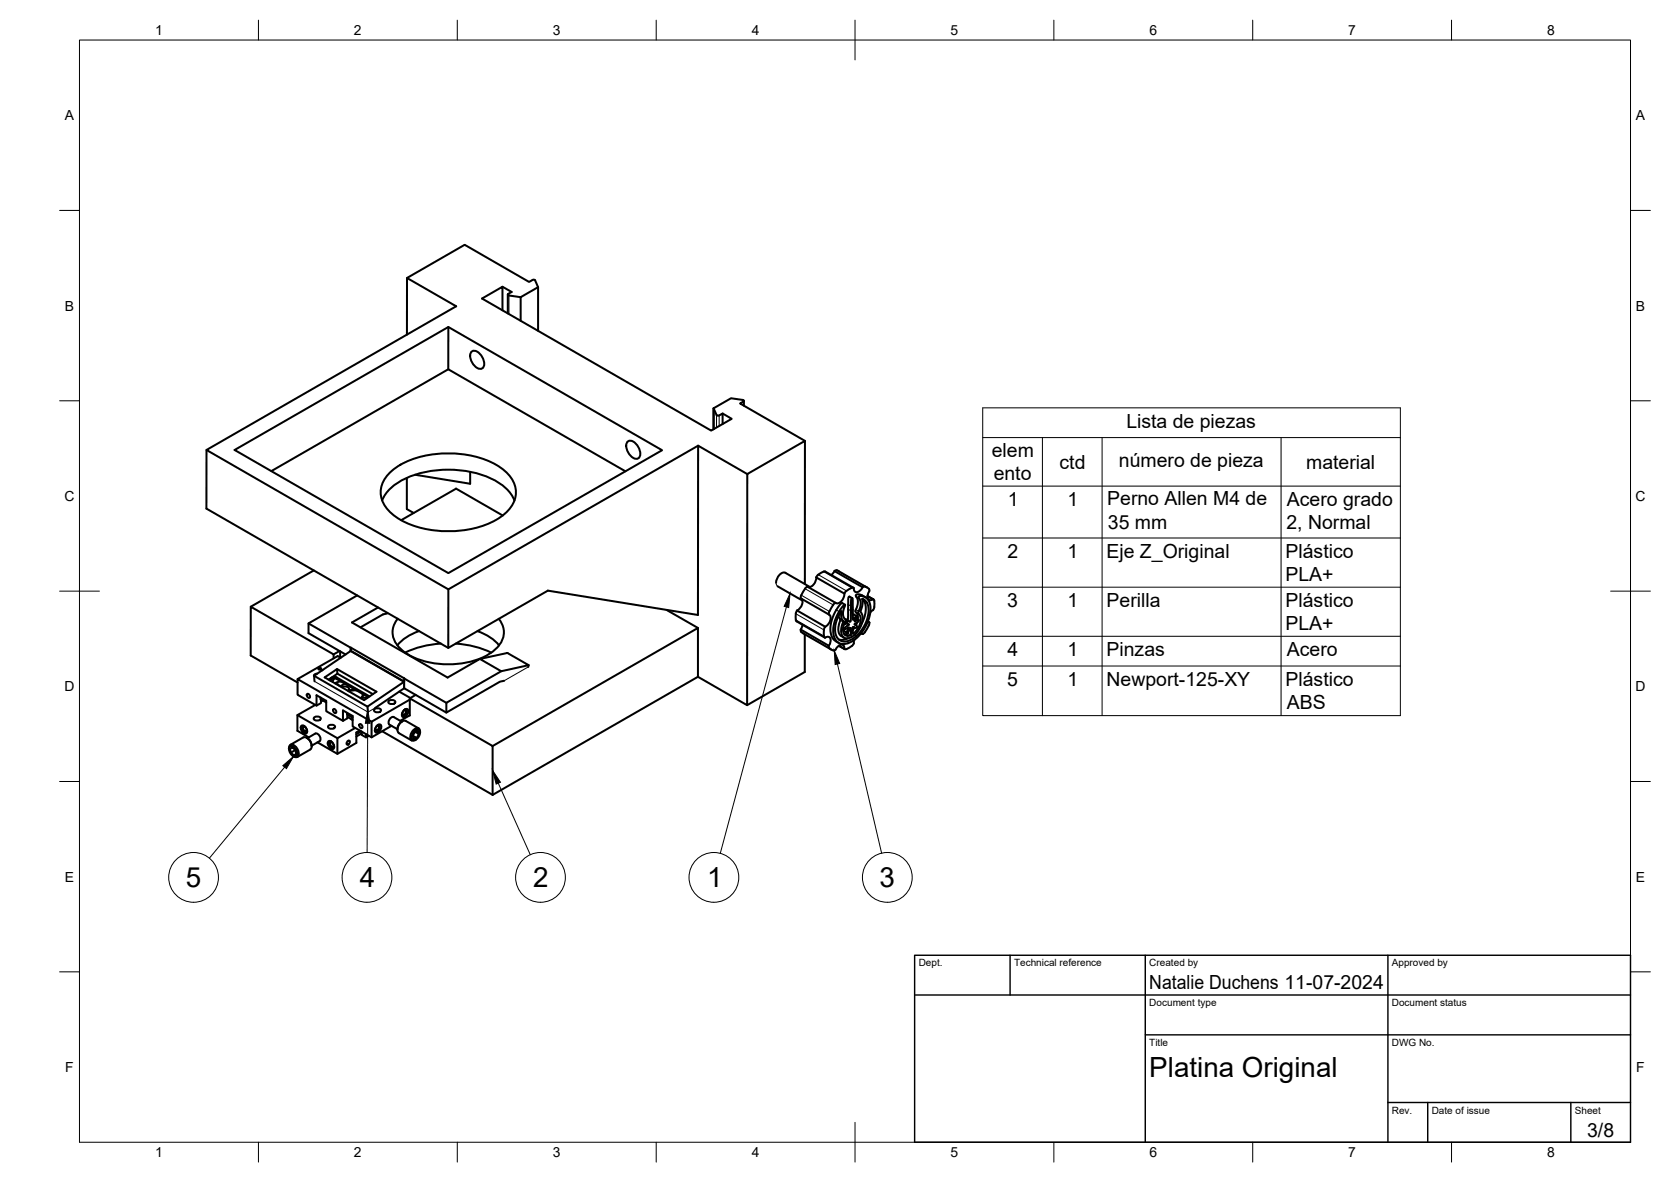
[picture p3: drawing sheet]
<svg xmlns="http://www.w3.org/2000/svg" width="420mm" height="297mm" viewBox="0 0 420 297" stroke-linecap="round" stroke-linejoin="round" font-family="sans-serif">
<!-- layer: Visible -->
<g fill="none" stroke="#000" stroke-width=".51">
<path d="M102.3 69.9l14.5-8.4 16.2 9.4 1.1-.6 .5 .1 .7 1.8v10.9M126.3 78v-5.9l-5.1 2.9 57.6 33.2 5.2-3-2.3-1.3M126.3 72.1l2.4 1.3-.9 .5v.3l3.1 .5M127.7 74v4.7M135.3 72.2l-4.4 2.5v5.9M102.3 84.1v-14.2l12.4 7.1-62.8 36.1 60.8 35 62.8-36.1M112.7 92.8l-44.5 25.6M112.7 82.2v10.6l44.5 25.6M118.5 88.5a1.57 1.57 0 0 1 2.4 .7 3 3 0 0 1 .6 3.1 1.57 1.57 0 0 1-2.4-.6 3 3 0 0 1-.6-3.2zM51.9 113.1v14.7l60.8 35 25.1-14.4 37.7 6.1v-42.5l12.4 7.1M59 113.1l53.7-30.9 53.8 30.9-53.8 30.9zM98.3 118.6a22.5 22.5 0 0 1 16.1-4.6 21.5 21.5 0 0 1 12.8 4.6 6.5 6.5 0 0 1 0 10.3 22.5 22.5 0 0 1-16.1 4.6 21.5 21.5 0 0 1-12.8-4.6 6.5 6.5 0 0 1 0-10.3z"/>
<path d="M118.2 118.6v3l-13.8-2.3M157.7 111.1a1.57 1.57 0 0 1 2.4 .7 3 3 0 0 1 .7 3.1 1.57 1.57 0 0 1-2.5-.6 3 3 0 0 1-.6-3.2zM181.7 106.6v-2.7l-.9 .5h-.5l-.9-1.8v5.3v-5.3l4.4-2.5 3 .4 .2 .3-.9 .6 16.3 9.4M187 100.7v1.2M96.1 125.8a11.8 11.8 0 0 1 7.2-6.2 27.1 27.1 0 0 1 21.3 1.2 10.1 10.1 0 0 1 4.8 5M102.3 120.1v7.8l1.7 1M126.4 129.5l-11.7-6.7-13.8 7.9M77.6 156.7l10.6 6.1M78.9 143.3l-15.8 9.2M89.8 149.6l-12.2 7.1v2.4l9.3 5.4M95.1 152.7l-6.6 3.7 24 13.9 8.2-4.7M97.4 154.2l-1.1 .2-5.7 3.3"/>
<path d="M100 155.5a5.2 5.2 0 0 0 .9 7.7 19.9 19.9 0 0 0 15.3 3.5 15 15 0 0 0 9.1-4.3 5.1 5.1 0 0 0 .1-6.9M105.4 158.6a11.8 11.8 0 0 0-5.5 3.6M112.7 148.1v14.7M120.1 158.6a11.8 11.8 0 0 1 5.4 3.6M167.6 153.3l7.9 4.5M195.1 146.4a2.65 2.65 0 0 1 2.2-2.5l6.4 3.6M195.5 147.3l6.3 3.6M200.4 153.4a3.4 3.4 0 0 0-.1 2.7l7.1 4.1M200.4 153.4l7.1 4.1a2.34 2.34 0 0 0 1.1-2.9l-.2-.2M201.3 158.2l.1 .5 .4 .3 7.2 4.2M201.3 158.2l7.1 4.1M201.5 150.4a2.23 2.23 0 0 1-1.1 3"/>
<path d="M201.8 157l-.5 1.2M202.4 159.4v9.5l-14.5 8.3-12.4-7.1M202.4 146.8v-36l-14.5 8.3v58.1M205.2 145.1l7.1 4.1M205.2 145.1a3.2 3.2 0 0 1 2.3-1.5l7.1 4.1M205.2 145.1a2.31 2.31 0 0 1-2 2.4M207.5 157.5a3.5 3.5 0 0 0-.2 2.7l.2 .1a.89 .89 0 0 1 1.2 0 .89 .89 0 0 1 .1 1.2l-.4 .8M209.8 143.5l7.1 4.1 .6-.2 .9 .5M209.8 143.5l.4-.2 .7 .2M209.8 143.5l-.8 1M210.1 151.5l-.4 .3-.6 .9-.7 1.2v.5M210.1 151.5l-7.1-4.1-.4 .3-.6 .9-.6 1.2-.1 .6 7.1 4"/>
<path d="M210.8 154.8l.5 .8a5.6 5.6 0 0 0-.2 3.9l1.2 .8M210.9 143.6l7.1 4M212 157.8l.5 .3M212.3 149.2a2.34 2.34 0 0 1-2 2.4l-.2-.1M212.4 158l-.2 .6 .8 .4M212.4 156.3l.4 .3-.6 .4M212.4 152l-.6-.5a8.9 8.9 0 0 0-2.8 8.1l.6 1.1 1.3 .9M212.4 156.3a2.5 2.5 0 0 0 .3 3.4l1.3-.1v-1.7M212.6 155.6l.1 .1M213.3 158.9l-.2 .4-.8 .1M213.9 157.9l-.9 1.1M214.3 150.3l-.8-.3a13.1 13.1 0 0 0-.2 4.8l-.1 .4a.36 .36 0 0 1-.2 .6l-.3-.1 .7 .4h-.3a.53 .53 0 0 0-.1 .5 .53 .53 0 0 0 .5 .4l-1 .8 .1 .3 .9-.4-.5 1v.3"/>
<path d="M214.4 154.6l.3-.2 .7 .4M214.6 157.6l.2 .1M214.9 157.7l-.5 .6M214.9 156.9l.3 .2M215.3 155.5l.6 .3M215.4 154.8l-.5 1.4 .8-.4a.29 .29 0 0 1 .3 .3 .29 .29 0 0 1-.4 .3 .61 .61 0 0 0-.7 .5l.1 .1a.41 .41 0 0 1 .4 .6 .41 .41 0 0 1-.7 0h-.1a1.46 1.46 0 0 0-.2 1.4l.1 .3a3.8 3.8 0 0 0 1.3-5.3 3.6 3.6 0 0 0 .1-4 2.04 2.04 0 0 1 2.9 1.8 9.6 9.6 0 0 1-5.9 9.9 2.63 2.63 0 0 1-3.4-2.8 9.4 9.4 0 0 1 2.9-7v.4a2.65 2.65 0 0 0 .2 3.3l-.2 .7M215.4 154.8l-.9 1-.1-4.8v-.6h-.2a5.7 5.7 0 0 0-.2 3.1l-.1 2.6-.1 .2-.4-.2M215.5 156.4l-.3 .7M216.5 159.2l.4 .1M216.7 159.2l.2 .1M216.8 150.5h.1a2.96 2.96 0 0 1 1.5 3.3 8.5 8.5 0 0 1-5.5 7.4 2.45 2.45 0 0 1-2.9-2.8 8.8 8.8 0 0 1 1.5-4.8h.1a2.99 2.99 0 0 0 .4 2.6 3.6 3.6 0 0 0 .2 4 2.94 2.94 0 0 0 3.4-1.5 4.3 4.3 0 0 0 .8-4.9l.1-.7a4.1 4.1 0 0 0 .3-2.6 4.7 4.7 0 0 1 .4 5l-.5 1.2M216.9 147.6l-.5 .7a.9 .9 0 0 1-1.1 .5 .9 .9 0 0 1-.6-1l-.1-.1a3.6 3.6 0 0 0-2.3 1.5"/>
<path d="M217.5 150.1l-1-.6-.7-.2a.44 .44 0 0 0-.6 .3 .44 .44 0 0 0 .2 .5 4.2 4.2 0 0 1-.4 3.5l.2 .2a2.01 2.01 0 0 1 .5 1.9M218.2 156.1l.4 .3v.5l-1.1 1.9-.6 .5M218.4 156.3l.2 .1M218.5 147.9l.1 .7-.4 .8a.9 .9 0 0 0 .1 1.1 .9 .9 0 0 0 1.2 .1l-1.4-.8 1.5 .8M219.5 150.6h.2a2.82 2.82 0 0 1-.4 2.9l-.5 .4M74.8 179.7v3.9l2.8 1.7M77.2 174.4h.4l.2 .2 .1 .7-.4 .1-.2-.2zM79 169.8l13.4 7.8M79.1 171.2l-.1-1.4 9.2-6.2 13.4 7.7-9.2 6.3 .1 1.4M79.3 177.2l-4.5 2.5 10 5.8 4.5-2.6M79.8 169.3l-.7 .2-.1 .4M80 168l.5-.2 .3 .3-.5 .2z"/>
<path d="M80.6 175.3l.1 1.4-1.1 .6M80.6 175.7l1.4 .8M81.1 168.4l-.1 .1M81.2 176l-.5 .3M83.8 178.2h.4l.2 .2 .1 .7-.4 .1-.2-.2zM83.9 165.4v-.9l-20.8-12-.1 12.2 11.8 6.8M84.1 170.5l-.4 .4v.5M84.6 171.9l.5 .1 .1 .3M84.6 170.2l-.7-.1a.75 .75 0 0 0-.8 1M84.6 170.2v.4l8 4.6M84.6 170.2l8.3 4.8M84.7 170.6l-1-.1-.6 .5"/>
<path d="M84.8 168.1l9.9 5.7-3.2 2.1-9.9-5.7 3.2-2.1v1.2l-2.2 1.5M84.8 169.3l9 5.1M85.4 163.6l-1.5 .9M85.5 163.7v1.5M85.6 165.3l-.7-.4-10.1 5.8M85.8 171.2l-1.6 .5M85.9 172.7l.8-.2a.79 .79 0 0 1 1 .9l-.2 .2M86.7 171.8l-1.2 .7M87.3 179.1l.1 .6M87.3 179.5l1.4 .8M87.4 179.7v.8l-1.2 .7M88.2 162.8v.8z"/>
<path d="M88.2 163.6h.1M88.2 163.6l13.4 7.7M88.2 162.8l13.5 7.7M89.3 173.3l-1.7 .3M89.7 173.5h-.8l-1.1 .3M91.1 174.3a.87 .87 0 0 1-.4 1.1l.5-.4 .1-.5M92.2 175.5l-.7-.2-.7 .2M94.1 178.3l.8-.3a.65 .65 0 0 1 .9 .7l-.9 .3a.65 .65 0 0 1-.8-.7zM97.7 176.2l.8-.3a.65 .65 0 0 1 .9 .7l-.9 .3a.65 .65 0 0 1-.8-.7zM100.4 173.8l2.8 1.6M101.4 178.6l.5-.2a.67 .67 0 0 1 .1 .8 .67 .67 0 0 1-.8 .4v-.5zM101.5 178.5l.4-.2 .5-.1a1.33 1.33 0 0 1-1.1 2 1.15 1.15 0 0 1 .2-1.7z"/>
<path d="M101.6 179.6l-.5 .1M101.6 173l10.6 6.1M101.6 173l-7.3 4.9M101.6 170.5l10.6 6.1M101.7 170.5l-.1 2.5M101.8 178.3h.2a.9 .9 0 0 1 .1 1 .9 .9 0 0 1-1 .5l-.1-.3M101.9 178.3l.2 .5M103 179.8v-4.3l20.9 12v12.3M103 175.8l-9.6 5.6v3.9M103 179.8l-2.4 1.4M104.5 174.6l-1.5 .9M110.9 161.7a23.8 23.8 0 0 0-9 2.3"/>
<path d="M114.6 161.7a23.8 23.8 0 0 1 8.9 2.3M120.7 165.6l6.9-1.5 5.3 3.1-6.9 1.5zM126 168.7l-13.8 7.9v2.5l13.5-7.8 1.1-.2M132.9 167.2l-.1 .4M208.4 162.3a1.12 1.12 0 0 0 1 1.1 1.12 1.12 0 0 0 1.2-.9 .9 .9 0 0 1 1.1-.5 .9 .9 0 0 1 .6 1M210.9 162.3l1.5 .8M210.9 162.3l1.4 .8M213.2 160.4a3.1 3.1 0 0 1-2.3 .3M214.8 160.8a2.49 2.49 0 0 1-2.4 2.4l-.1-.2M72.6 188.2a.88 .88 0 0 1 .6-1.1 .88 .88 0 0 1 1.1 .5 2.05 2.05 0 0 1 .6 2.6l-.6 .1-.4-.2M72.9 187.6a1.28 1.28 0 0 1 1.7 1 .9 .9 0 0 1 .2 .9 .9 .9 0 0 1-.8 .7 1.95 1.95 0 0 1-1.1-2.6zM73 187.2l3.3-1.9a2.02 2.02 0 0 1 1.7 3"/>
<path d="M73.7 190l.2 .1M74.3 188.5l-1.2 .7M74.5 189.5l-.2-1-.8-.7-.6 .3 .2 1.1 .8 .6 .6-.3-.6 .3M75.8 182.3a1.33 1.33 0 0 1 1.2 2 1.33 1.33 0 0 1-1.2-2zM76.2 182.7a.67 .67 0 0 1 .8 .3 .67 .67 0 0 1-.1 .8l-.6-.4zM76.3 182.5l-.1 .4M76.5 182.5l-.2-.1a.9 .9 0 0 0-.1 1.1 .9 .9 0 0 0 1 .4v-.2M76.6 183.8h.5M77.1 185.4l.2 .1M77.3 185.5l2-1.2a1.26 1.26 0 0 1 1.1 1.9l-2 1.2M77.3 185.5l.9 1 .2 1.1M78 188.4l-3.2 1.8"/>
<path d="M78.9 180.4l.9-.3a.65 .65 0 0 1 .8 .7l-.8 .3a.65 .65 0 0 1-.9-.7zM82.5 182.4l.9-.3a.65 .65 0 0 1 .8 .7l-.8 .4a.65 .65 0 0 1-.9-.8zM82.6 186.2a1.33 1.33 0 0 1 1.2 2 1.33 1.33 0 0 1-1.2-2zM83 186.7v.1M83 186.6a.67 .67 0 0 1 .8 .3 .67 .67 0 0 1-.1 .8l-.6-.4zM83.2 186.3l-.1 .1M83.2 186.3l-.2 .4M83.3 186.4l-.2-.1a.9 .9 0 0 0-.1 1.1 .9 .9 0 0 0 1 .4v-.2M83.4 187.7l.5 .1M84.8 185.5v3.9M87.3 186.3l.5-.2 .2 .3-.2 .5-.4 .3-.3-.3zM87.4 180.2l1.3 .7"/>
<path d="M90.4 182h.3l.2 .2 .2 .7-.4 .1-.2-.2zM90.5 183.6l-.9 .5v2.6l-4.8 2.7-5-2.9M90.8 183.8l-1.2 .7M90.9 183.8v.9l1.1 .6M90.9 184.3l-1.3 .8M92 184.5v.8l.7-.4M93.4 181.4l-18.6-10.7v3.9l4.8 2.7v-2.6l2.4 1.4v2.6l4.2 2.5v-2.7l2.5 1.4v2.6l4.7 2.8 5-2.9M94.6 182.6l.5-.2a.67 .67 0 0 1 .1 .8 .67 .67 0 0 1-.8 .3v-.5zM94.8 182.4l.3-.3h.5a1.33 1.33 0 0 1-1.1 2 1.15 1.15 0 0 1 .3-1.7zM94.8 183.5l-.5 .1M95 182.2h.2a.9 .9 0 0 1 .1 1 .9 .9 0 0 1-1 .5l-.1-.3M95.1 182.2l.2 .4"/>
<path d="M95.1 182.2h.1M95.3 182.6v.1M96.1 183.8l27.8 16M99.9 183.2v.2M100.3 184.2l3.2 1.9M101 181.4l-.6 .6-.5 1.2M101 181.4l-2-1.2a1.26 1.26 0 0 0-1.1 1.9l2 1.1M101.1 181.3l-.1 .1M103.8 184.9l1 .5M104.2 183.7a.77 .77 0 0 1 1.4 0 1.95 1.95 0 0 1-1.6 2.3 1.29 1.29 0 0 1 0-2zM104.4 183.9l.9 .6-.2-.8-.7 .2-.6 1 .2 .8 .8-.3 .5-.9M104.6 185.9l-.2 .1"/>
<path d="M105.3 183l-3.3-1.8a2.02 2.02 0 0 0-1.7 3M105.6 184.1a.87 .87 0 0 0-.5-1.1 .87 .87 0 0 0-1.1 .4 2.05 2.05 0 0 0-.6 2.6l.6 .1 .4-.1M123.9 187.5l51.6-29.7v12.3l-51.6 29.7"/>
</g>
<!-- layer: Visible Narrow -->
<g fill="none" stroke="#000" stroke-width=".25">
<path d="M128 74.3v4.6M180.2 104.3l-.1 3.1M180.8 104.4v2.6M186.9 100.9v1M97.5 154.1l-.1 .1M195.1 146.4l.1 .6 .3 .3M200.1 154.2l7.1 4.1M200.1 155.8l7.1 4M201.5 149.6l7 4.1M201.5 158.8l7 4.1M202.4 147.9l7.1 4.1M205.8 144.4l7 4.1"/>
<path d="M207.1 143.6l7.1 4.1M210.3 153.3l.7 .4M210.4 143.3l7.1 4.1M211.2 155.6l.8 .4M211.3 155.9l.7 .4M211.5 153.6l.1 .1M212 157.7l.5 .2M212.3 158.6l.7 .4M212.4 156.8l.7 .4M212.5 159.4l.7 .4M212.6 156.4l.7 .4M212.6 155.9l.5 .2"/>
<path d="M212.9 155.8l.7 .4M212.9 157.9l.4 .2M213.2 159.2l.8 .4M213.3 153.1l.7 .4M213.3 151.9l.7 .4M213.5 150l.7 .4M214.4 159.2l.2 .1M214.5 155.3l.3 .2M214.6 157.6l.2 .1M214.8 159.6l.5 .3M214.9 156.9l.2 .2M215 155.9l.2 .1"/>
<path d="M215.2 153.2l.7 .4M215.2 153.9l.7 .4M215.3 150l.7 .4M217.3 151l.7 .4M79.1 171.2l13.4 7.8 1.8-1.1M101.6 172v.8M132.8 167.6l-6 3.5"/>
</g>
<!-- layer: BORDER -->
<g fill="none" stroke="#000" stroke-width=".25">
<path d="M20 10.1h390v276.9h-390zM65 5.1v5M115 5.1v5M165 5.1v5M215 5.1v10M265 5.1v5M315 5.1v5M365 5.1v5M15 52.9h5M410 52.9h5M15 100.7h5M410 100.7h5"/>
<path d="M15 148.6h10M405 148.6h10M15 196.4h5M410 196.4h5M15 244.2h5M410 244.2h5M65 287v5M115 287v5M165 287v5M215 282.1v9.9M265 287v5M315 287v5"/>
<path d="M365 287v5"/>
</g>
<!-- layer: TITLEBLOCK -->
<path d="M230 240.1h180v46.9h-180zM230 250h180M254 240.1v9.9M288 240.1v46.9M349 240.1v46.9M288 260.1h122M349 277.1h61M359 277.1v9.9M395 277.1v9.9" fill="none" stroke="#000" stroke-width=".36"/>
<!-- layer: Parts Lists -->
<path d="M247.1 102.5h105v77.3h-105zM247.1 110h105M262.1 110v69.8M277.1 110v69.8M322.1 110v69.8M247.1 122.2h105M247.1 135.2h105M247.1 147.6h105M247.1 159.9h105M247.1 167.4h105" fill="none" stroke="#000" stroke-width=".25"/>
<!-- layer: Balloons -->
<g fill="none" stroke="#000" stroke-width=".25">
<circle cx="48.7" cy="220.5" r="6.3"/>
<circle cx="92.3" cy="220.5" r="6.3"/>
<circle cx="135.9" cy="220.5" r="6.3"/>
<circle cx="179.5" cy="220.5" r="6.3"/>
<circle cx="223.1" cy="220.5" r="6.3"/>
</g>
<!-- layer: 0 -->
<path d="M198.6 149.1l-.3 3.6-1.1-.3zM209.8 163.5l1.3 3.2-1.1 .3zM71.1 192.4l2.7-2.3-1.8 3.1zM92.5 178.3l.5 3.5h-1.1zM123.9 193.6l1.9 3-1 .4z" fill="#000" stroke="#000" stroke-width=".25"/>
<path d="M197.7 152.5l-16.6 62M210.6 166.9l11.1 47.5M71.6 192.8l-19 22.9M92.5 181.8l-.2 32.5M125.3 196.8l8 18" fill="none" stroke="#000" stroke-width=".25"/>
<g font-size="7">
<text x="46.7" y="223">5</text>
<text x="90.4" y="223">4</text>
<text x="134" y="223">2</text>
<text x="177.8" y="223">1</text>
<text x="221.2" y="223">3</text>
<text x="289" y="270.6">Platina Original</text>
</g>
<g font-size="4.9">
<text x="283.2" y="107.5">Lista de piezas</text>
<text x="249.4" y="114.9">elem</text>
<text x="266.4" y="117.8">ctd</text>
<text x="281.3" y="117.3">número de pieza</text>
<text x="328.4" y="117.8">material</text>
<text x="249.9" y="120.7">ento</text>
<text x="253.4" y="127.1">1</text>
<text x="268.4" y="127.1">1</text>
<text x="278.4" y="127">Perno Allen M4 de</text>
<text x="323.6" y="127.2">Acero grado</text>
<text x="278.6" y="132.8">35 mm</text>
<text x="323.5" y="133">2, Normal</text>
<text x="253.3" y="140.1">2</text>
<text x="268.4" y="140.1">1</text>
<text x="278.2" y="140.3">Eje Z_Original</text>
<text x="323.2" y="140.2">Plástico</text>
<text x="323.2" y="146.1">PLA+</text>
<text x="253.3" y="152.5">3</text>
<text x="268.4" y="152.5">1</text>
<text x="278.2" y="152.6">Perilla</text>
<text x="323.2" y="152.6">Plástico</text>
<text x="323.2" y="158.4">PLA+</text>
<text x="253.3" y="164.8">4</text>
<text x="268.4" y="164.8">1</text>
<text x="278.2" y="164.9">Pinzas</text>
<text x="323.6" y="164.9">Acero</text>
<text x="253.2" y="172.3">5</text>
<text x="268.4" y="172.3">1</text>
<text x="278.2" y="172.4">Newport-125-XY</text>
<text x="323.2" y="172.4">Plástico</text>
<text x="323.6" y="178.3">ABS</text>
<text x="289" y="248.5">Natalie Duchens 11-07-2024</text>
<text x="399.1" y="285.7">3/8</text>
</g>
<g font-size="3.5">
<text x="39" y="8.8">1</text>
<text x="89" y="8.8">2</text>
<text x="139" y="8.8">3</text>
<text x="189" y="8.8">4</text>
<text x="239" y="8.8">5</text>
<text x="289" y="8.8">6</text>
<text x="339" y="8.8">7</text>
<text x="389" y="8.8">8</text>
<text x="16.3" y="30.2">A</text>
<text x="411.3" y="30.2">A</text>
<text x="16.3" y="78">B</text>
<text x="411.3" y="78">B</text>
<text x="16.2" y="125.9">C</text>
<text x="411.2" y="125.9">C</text>
<text x="16.2" y="173.7">D</text>
<text x="411.2" y="173.7">D</text>
<text x="16.3" y="221.6">E</text>
<text x="411.3" y="221.6">E</text>
<text x="16.4" y="269.4">F</text>
<text x="411.4" y="269.4">F</text>
<text x="39" y="290.8">1</text>
<text x="89" y="290.8">2</text>
<text x="139" y="290.8">3</text>
<text x="189" y="290.8">4</text>
<text x="239" y="290.8">5</text>
<text x="289" y="290.8">6</text>
<text x="339" y="290.8">7</text>
<text x="389" y="290.8">8</text>
</g>
<g font-size="2.5">
<text x="231" y="242.9">Dept.</text>
<text x="255" y="242.9">Technical reference</text>
<text x="289" y="242.9">Created by</text>
<text x="350" y="242.9">Approved by</text>
<text x="289" y="252.8">Document type</text>
<text x="350" y="252.8">Document status</text>
<text x="289" y="262.9">Title</text>
<text x="350" y="262.9">DWG No.</text>
<text x="350" y="279.9">Rev.</text>
<text x="360" y="279.9">Date of issue</text>
<text x="396" y="279.9">Sheet</text>
</g>
</svg>
